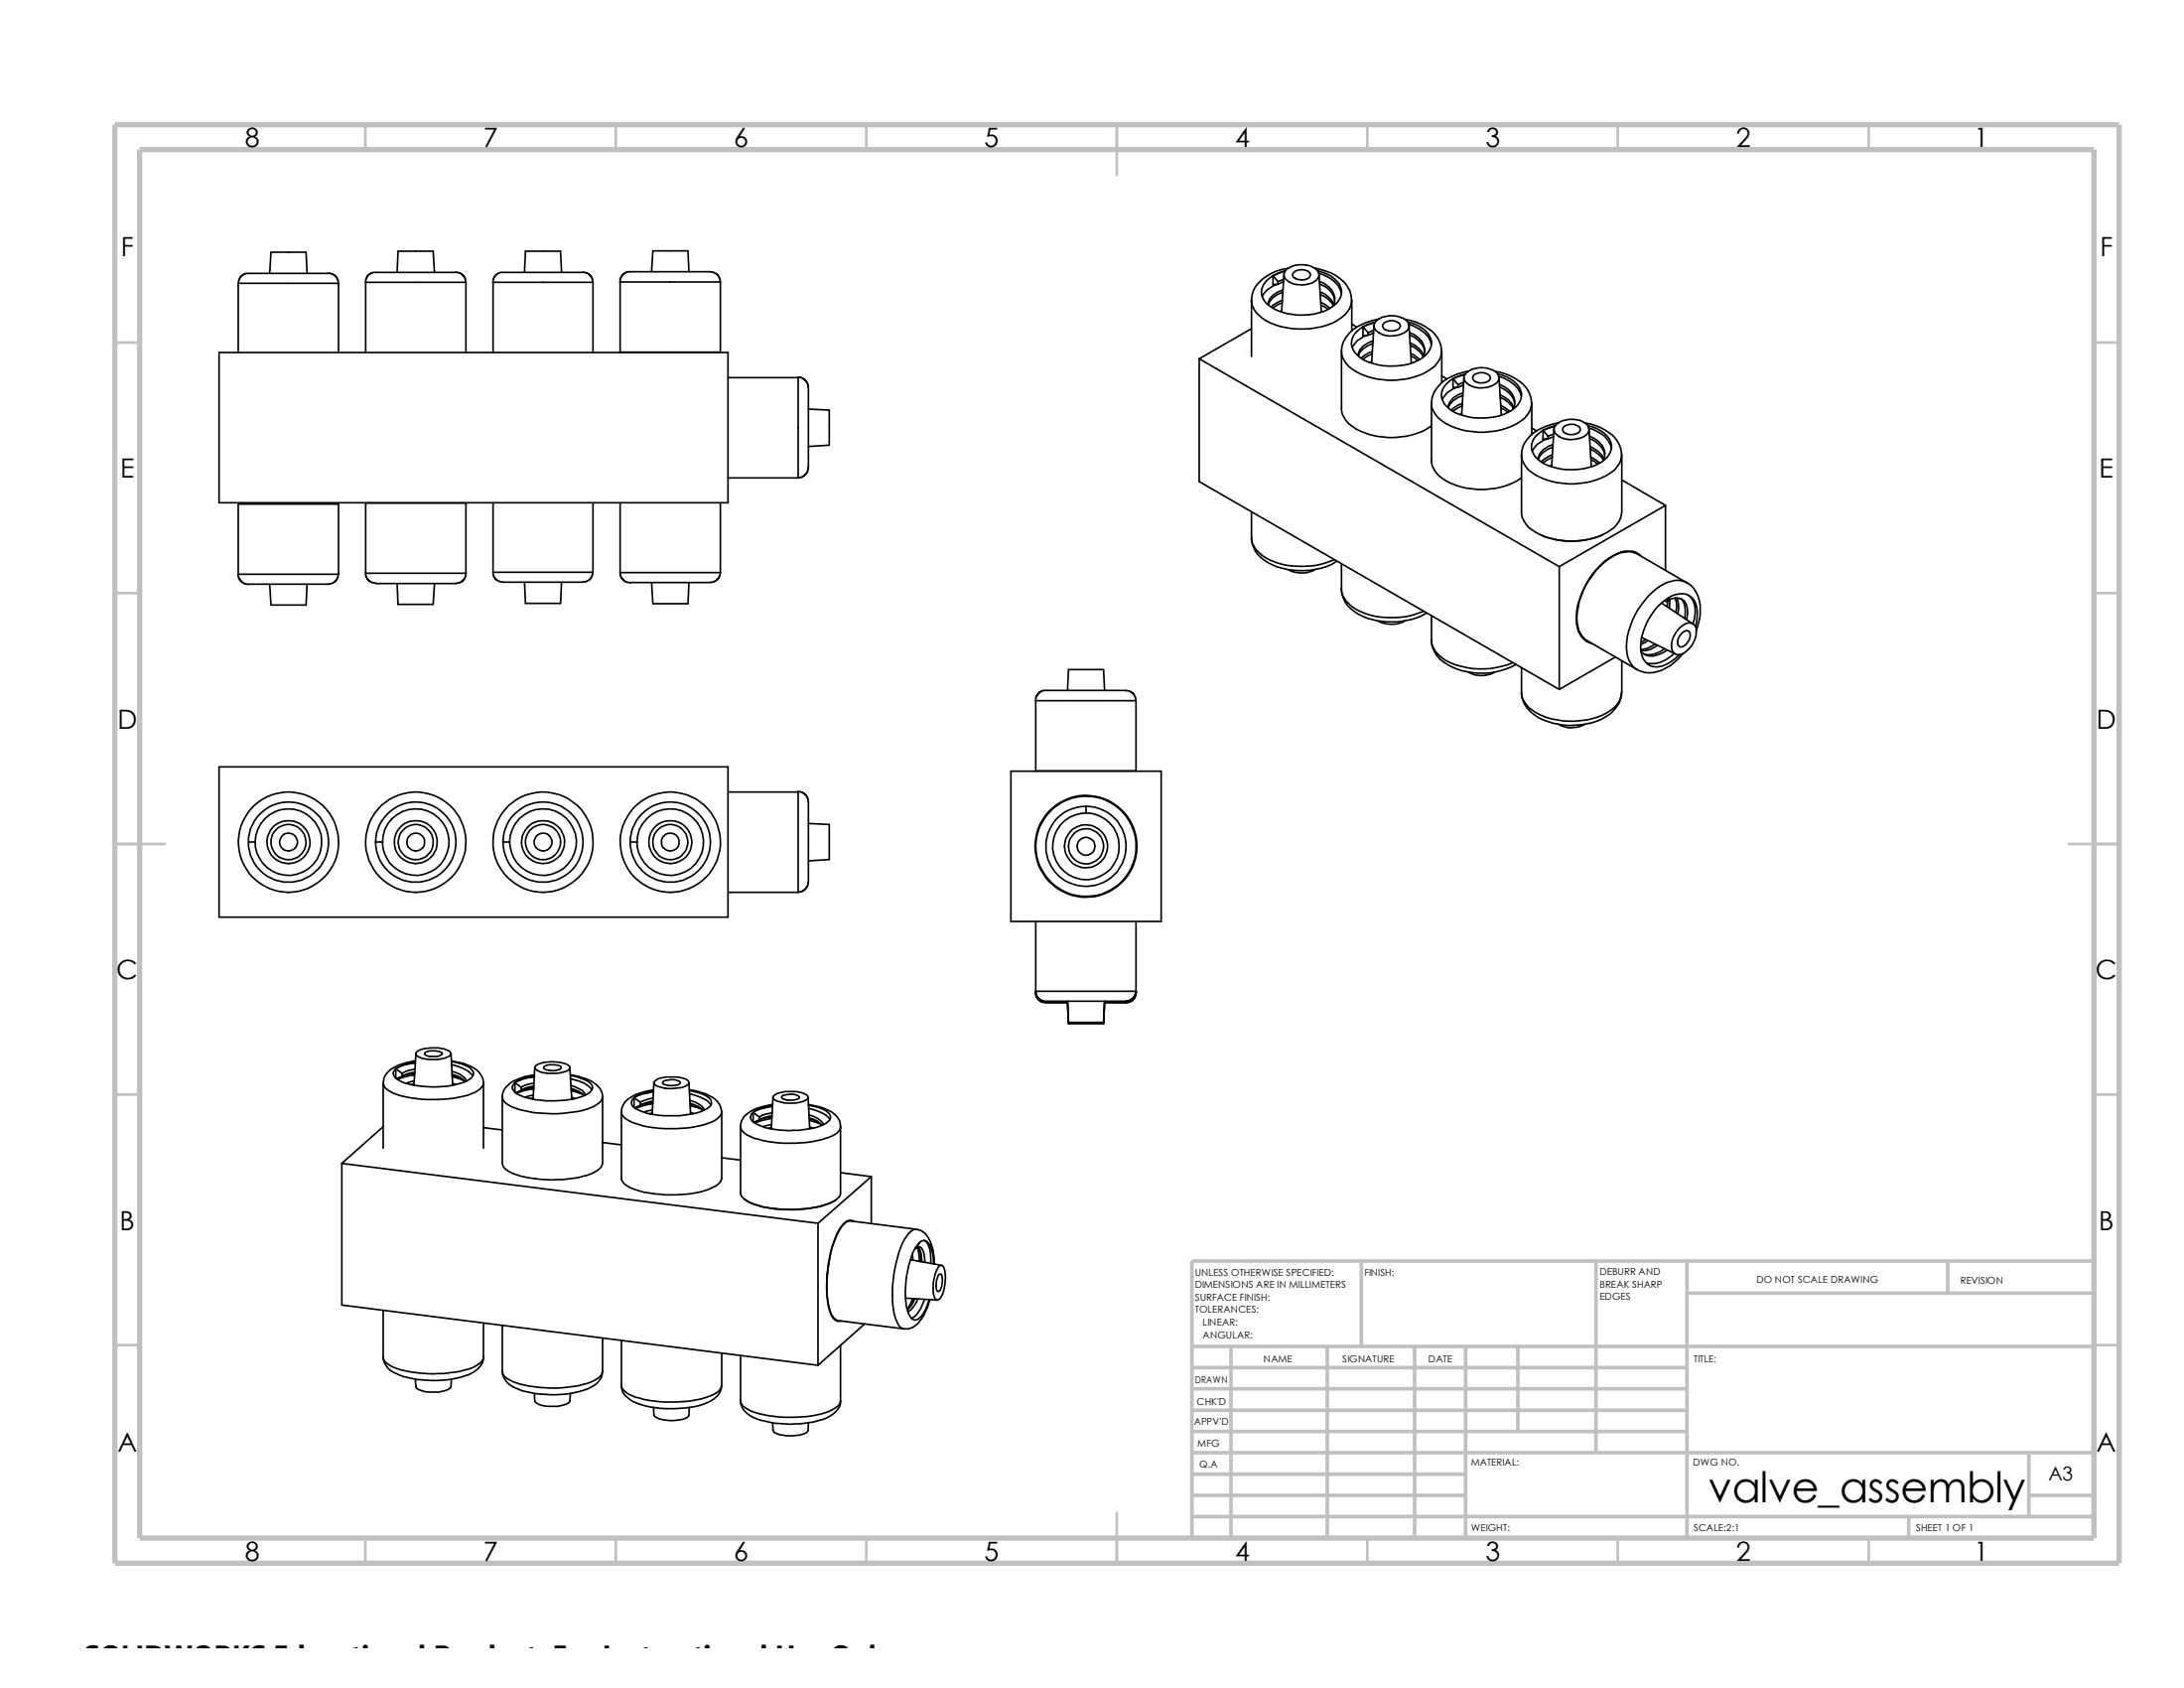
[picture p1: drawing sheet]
<svg xmlns="http://www.w3.org/2000/svg" width="279mm" height="216mm" viewBox="0 0 279 216" stroke-linecap="round" stroke-linejoin="round" font-family="sans-serif">
<g fill="none" stroke="#c0c0c0" stroke-width=".34">
<path d="M46.7 16v3.1M78.8 16v3.1M110.8 16v3.1M142.9 16v6.4M174.9 16v3.1M207 16v3.1M239.1 16v3.1M14.7 43.8h3.2M267.9 43.8h3.2M14.7 75.9h3.2M267.9 75.9h3.2M14.7 107.9h6.4"/>
<path d="M264.7 107.9h6.4M14.7 140h3.2M267.9 140h3.2M14.7 172h3.2M267.9 172h3.2M46.7 196.7v3.2M78.8 196.7v3.2M110.8 196.7v3.2M142.9 193.5v6.4M174.9 196.7v3.2M207 196.7v3.2M239.1 196.7v3.2"/>
</g>
<g fill="none" stroke="#c0c0c0" stroke-width=".47">
<path d="M152.5 172.2h115.4M152.5 177.6h63.3M152.5 174.9h63.3M157.5 172.2v24.5M169.8 172.2v24.5M174.2 161.3v10.9M181 172.2v24.5M187.5 172.2v24.5M194.2 172.2v10.9M204.2 161.3v24.5M215.8 161.3v35.4M215.8 165.4h52.1"/>
<path d="M249.2 161.3v4.1M267.9 161.3h-115.4v35.4M152.5 194h115.4M152.5 183.1h63.3M152.5 180.4h63.3M152.5 191.3h35M152.5 188.6h35M152.5 185.8h115.4M244.2 194v2.7M259.5 191.3h8.4M259.5 185.8v8.2"/>
</g>
<path d="M14.7 16h256.4v183.9h-256.4zM17.9 19.1h250v177.6h-250z" fill="none" stroke="#c0c0c0" stroke-width=".68" stroke-linecap="butt"/>
<g fill="none" stroke="#000" stroke-width=".21">
<path d="M30.5 36.2v8.9M30.5 36.2h12.8M34.5 35l.2-2.7h4.5l.1 2.7M42 34.9l.5 .1 .5 .4 .2 .4 .1 .4M42 35h-10.5l-.7 .4-.2 .4-.1 .4M43.3 36.2v8.9M50.8 34.8l.1-2.7h4.5l.2 2.7M58.3 34.8l.5 .1 .5 .4 .2 .3 .1 .5M58.3 34.8h-10.6l-.7 .5-.2 .3-.1 .5M59.6 36.1h-12.8v9M59.6 36.1v9M67.1 34.8l.1-2.7h4.5l.1 2.7"/>
<path d="M74.6 34.8h-10.6l-.7 .5-.2 .3-.1 .5M74.6 34.8l.4 .1 .6 .4 .2 .3 .1 .5M75.9 36.1v9M75.9 36.1h-12.8v9M79.3 36.1h12.9v8.9h-12.9zM83.4 34.8l.1-2.7h4.5l.1 2.7M92.2 36.1l-.1-.5-.2-.4-.6-.4h-.4h-10.6l-.5 .2-.3 .3-.2 .8M160.1 38.4v7.2M162.9 35.3l.6 .7M162.9 35.3v1.1h.6M163.4 36.4a2.83 2.83 0 0 0-1.9 1.5M163.5 36v.4"/>
<path d="M164 39.8h-.2M164 38.4l-1.1 .6-.3 .3M164 38.7l-.5 .2-.6 .5M164.1 37a4 4 0 0 0-1.7 1.2l-.1 .7M164.1 37.4a2.5 2.5 0 0 0-1.8 1.6M164.2 35.7l-.7 .3M164.2 36.1l-.7 .3M164.3 35.1l-.3 4.8M164.4 34.7l-1.5 .6M164.4 34.6l-1.5 .7M164.7 34.4a3.3 3.3 0 0 1 3.8 .1 .9 .9 0 0 1-.4 1.5 3.3 3.3 0 0 1-3.7-.4 .88 .88 0 0 1 .3-1.2zM164.8 34.3a6.2 6.2 0 0 0-4.3 2.6 2.76 2.76 0 0 0 1 3.8 9.9 9.9 0 0 0 9.5 .3 3.4 3.4 0 0 0 1.9-2.6v3.9"/>
<path d="M165.6 34.8a1.52 1.52 0 0 1 2 .2 .84 .84 0 0 1-1 .8 1.04 1.04 0 0 1-1.2-.7zM168.1 34.3a6 6 0 0 1 4.3 2.4 2.96 2.96 0 0 1 .5 1.7M168.6 34.6a4 4 0 0 1 2.9 2.1 2.1 2.1 0 0 1-1.2 2.6 7.8 7.8 0 0 1-6.8 .5 3 3 0 0 1-2.1-2.4 2.58 2.58 0 0 1 1.5-2.1M168.7 34.9a4.3 4.3 0 0 1 2.8 2.2l.1 .4M168.7 35.1l.3 4.8M168.8 36a2.98 2.98 0 0 1 2 2.1l-.1 .6-.2 .5M168.8 36.3a2.76 2.76 0 0 1 1.9 2.1M168.9 37.3a3 3 0 0 1 1.7 1.6M168.9 37.7a3 3 0 0 1 1.7 1.4M169 38.7l.5 .2 .6 .6M169 39l.8 .5M28 45.1h65.1v19.2h-65.1z"/>
<path d="M93.1 48.3h9v12.8M102.1 48.2l.6 .1 .5 .5 .2 .8v10.2l-.1 .6-.4 .5-.8 .2M103.4 52.3l2.7 .2v4.4l-2.7 .2M153.4 45.9l46.1 26.6M153.4 45.9v15.7l46.1 26.6M160.1 42l-6.7 3.9M171.6 44.9v7.3a3.2 3.2 0 0 0 1.9 2.7 9.7 9.7 0 0 0 9.6-.4M172.9 41.4l.7 .4M174.4 41.8l.6 .7M174.4 41.8v1.1h.6M174.9 42.9a2.83 2.83 0 0 0-1.9 1.5M175 42.5v.4"/>
<path d="M175.5 46.3l-.2 .1M175.6 45l-.6 .2-.8 .6M175.6 45.3l-1.2 .6M175.6 43.6a2.3 2.3 0 0 0-1.8 1.8M175.6 43.9a2.57 2.57 0 0 0-1.8 1.6M175.7 42.2l-.7 .3M175.7 42.6l-.7 .3M175.8 41.7l-.3 4.7M175.9 41.3l-1.5 .5M175.9 41.2l-1.5 .6M176 41.1a3.1 3.1 0 0 1 4 0 .89 .89 0 0 1-.3 1.4 3.1 3.1 0 0 1-3.8-.3 .77 .77 0 0 1 .1-1.1zM176.4 40.8a6.7 6.7 0 0 0-4.1 2.2 2.76 2.76 0 0 0 .7 4.2 9.5 9.5 0 0 0 10 0 2.87 2.87 0 0 0 1.4-2.3v4.1"/>
<path d="M177 41.4a1.48 1.48 0 0 1 2.1 .1 .64 .64 0 0 1-.7 .8 1.39 1.39 0 0 1-1.5-.5zM179.7 40.8a6.8 6.8 0 0 1 3.9 2 3.3 3.3 0 0 1 .8 2.1M180.1 41.2a3.6 3.6 0 0 1 3 2.4 2.56 2.56 0 0 1-1.7 2.5 8 8 0 0 1-7.4-.3 2.19 2.19 0 0 1-.9-2.7 3.3 3.3 0 0 1 1.3-1.3M180.2 41.5a5 5 0 0 1 2.5 1.6l.4 .9M180.3 41.7l.3 4.7M180.3 42.5a2.53 2.53 0 0 1 1.9 2.7l-.2 .5M180.3 42.8a2.96 2.96 0 0 1 1.9 2.1M180.4 43.9a3 3 0 0 1 1.7 1.5M180.4 44.2a3.5 3.5 0 0 1 1.7 1.4M180.5 45.2l1.1 .8M180.5 45.6l.5 .2 .4 .3M183.1 51.6v7.3a3.2 3.2 0 0 0 1.9 2.6 9.7 9.7 0 0 0 9.6-.4"/>
<path d="M184.4 48.1l.7 .4M185.9 48.4l.6 .8M185.9 48.4v1.2l.6-.1M186.4 49.5a2.83 2.83 0 0 0-1.9 1.6M186.5 49.2v.3M187 52.9l-.2 .1M187.1 51.6l-.6 .2-.8 .7M187.1 51.9l-1.2 .7M187.2 50.2a2.3 2.3 0 0 0-1.9 1.9M187.2 50.6a2.57 2.57 0 0 0-1.9 1.6M187.2 48.9l-.7 .3M187.2 49.2l-.7 .3"/>
<path d="M187.3 48.3l-.3 4.8M187.4 47.9l-1.5 .5M187.5 47.8l-1.6 .6M187.5 47.8a3.1 3.1 0 0 1 4-.1 .89 .89 0 0 1-.3 1.5 3.1 3.1 0 0 1-3.7-.4 .77 .77 0 0 1 0-1zM187.9 47.5a5.5 5.5 0 0 0-4.6 3 2.66 2.66 0 0 0 1.2 3.3 9.4 9.4 0 0 0 10.5-.3 2.91 2.91 0 0 0 1-1.9v4M188.6 47.9a1.5 1.5 0 0 1 2 .3 .64 .64 0 0 1-.7 .7 1.39 1.39 0 0 1-1.5-.4v-.2zM191.2 47.5a6.8 6.8 0 0 1 4 2 3.3 3.3 0 0 1 .7 2.1M191.6 47.8a3.6 3.6 0 0 1 3 2.5 2.56 2.56 0 0 1-1.7 2.4 8 8 0 0 1-7.4-.3 2.19 2.19 0 0 1-.9-2.6 3.3 3.3 0 0 1 1.3-1.4M191.7 48.1a3.7 3.7 0 0 1 2.9 2.6M191.8 48.3l.3 4.8M191.8 49.1a2.53 2.53 0 0 1 2 2.7l-.3 .6M191.9 49.5a2.96 2.96 0 0 1 1.9 2.1"/>
<path d="M191.9 50.5a3 3 0 0 1 1.7 1.6M191.9 50.8a3.5 3.5 0 0 1 1.7 1.4M192 51.9l.5 .2 .6 .5M192 52.2l.5 .2 .4 .3M196 54.7l.6 .4M197.4 55l.6 .8M197.4 55v1.2l.6-.1M197.9 56.1a2.83 2.83 0 0 0-1.9 1.6M198 55.8v.3M198.5 59.5l-.2 .1M198.6 58.2l-.6 .2-.8 .7M198.6 58.5l-1.2 .7"/>
<path d="M198.7 56.9a2.3 2.3 0 0 0-1.9 1.8M198.7 57.2a2.57 2.57 0 0 0-1.9 1.6M198.8 55.5l-.8 .3M198.8 55.8l-.8 .3M198.8 54.9l-.3 4.8M198.9 54.5l-1.5 .5M199 54.4l-1.6 .6M199 54.4a3.1 3.1 0 0 1 4-.1 .9 .9 0 0 1-.3 1.5 3.1 3.1 0 0 1-3.7-.4 .77 .77 0 0 1 0-1zM199.4 54.1a6.7 6.7 0 0 0-4.1 2.2 2.76 2.76 0 0 0 .7 4.2 9.4 9.4 0 0 0 10.5-.4 2.91 2.91 0 0 0 1-1.9v7.3a3.6 3.6 0 0 1-2.5 2.9 9.7 9.7 0 0 1-9-.6 2.96 2.96 0 0 1-1.4-2.3v-7.3M200.1 54.5a1.5 1.5 0 0 1 2 .3 .64 .64 0 0 1-.6 .7 1.39 1.39 0 0 1-1.6-.4v-.2zM202.7 54.1a6.8 6.8 0 0 1 4 2 3.3 3.3 0 0 1 .7 2.1M203.1 54.4a3.6 3.6 0 0 1 3.1 2.5 2.56 2.56 0 0 1-1.8 2.5 8 8 0 0 1-7.3-.4 2.19 2.19 0 0 1-1-2.6 3.3 3.3 0 0 1 1.3-1.4"/>
<path d="M203.2 54.7a4.3 4.3 0 0 1 2.8 2.2l.1 .4M203.3 54.9l.3 4.8M203.3 55.8a2.98 2.98 0 0 1 2 2.1v.5l-.2 .5M203.4 56.1a2.96 2.96 0 0 1 1.9 2.1M203.4 57.1a3 3 0 0 1 1.7 1.6M203.5 57.4a3.5 3.5 0 0 1 1.6 1.4M203.5 58.5l1.1 .7M203.5 58.8l.9 .6M30.5 73.4v.3l.2 .5 .5 .4 .6 .2M30.5 73.4h12.8M30.5 73.4v-8.9h12.8v8.9M34.5 74.7l.2 2.7h4.5l.1-2.7"/>
<path d="M43.3 73.4l-.1 .5-.2 .4-.5 .3-.5 .1h-10.2M46.8 64.3h12.8v9h-12.8zM46.8 73.3v.4l.3 .5 .5 .3 .4 .1M50.8 74.6l.1 2.7h4.5l.2-2.7M59.6 73.3l-.1 .6-.4 .5-.8 .2h-10.3M63.1 73.2v.4l.4 .6 .4 .2 .4 .1h10.3l.4-.1 .4-.3 .4-.5 .1-.4M63.1 73.2h12.8M63.1 64.3v8.9M67.1 74.5l.1 2.7h4.5l.1-2.7M75.9 64.3v8.9M79.3 64.3v8.9M79.3 73.2v.3l.2 .5 .6 .4 .5 .1"/>
<path d="M79.3 73.2h12.9M83.4 74.5l.1 2.7h4.5l.1-2.7M92.2 73.2l-.1 .5-.2 .3-.6 .4-.4 .1h-10.2M92.2 64.3v8.9M93.1 61.1h9M160.1 65.4v3.3M160.1 68.7a3.6 3.6 0 0 0 2.1 3.3 9.3 9.3 0 0 0 8.8-.2M160.1 68.7a3.2 3.2 0 0 0 1.9 2.7 10.4 10.4 0 0 0 8.7 .2M164.8 72.9a3.6 3.6 0 0 0 3.4 0M171.6 72.1v3.2M171.6 75.3a3.6 3.6 0 0 0 2.1 3.2 9.4 9.4 0 0 0 8.8-.1M171.6 75.3a3.2 3.2 0 0 0 1.9 2.6 10.4 10.4 0 0 0 8.6 .3"/>
<path d="M176.3 79.4a3.5 3.5 0 0 0 3.4 0M183.1 78.7v3.2M197.1 68.4a10 10 0 0 0 7.9 0M199.5 72.5v15.7M201.8 77.6h.1M203.8 73.5l-.1 .1M207.5 70.6v.1M207.5 61.4l5.6 3.2M210.1 71.2a2.48 2.48 0 0 0-3.1-.4 9.6 9.6 0 0 0-5.3 7.3 4.2 4.2 0 0 0 .9 3.6l.3 .3 .7 .3M212.6 77.1l4 2.7M212.9 76.8l.2 .1M213.1 64.6l-13.6 7.9"/>
<path d="M213.1 64.6v8.3M213.1 76.9a1.62 1.62 0 0 1 2.6 .4 3.3 3.3 0 0 1 .1 1.9M213.4 76.8l-.1 .8M213.5 76.4a8 8 0 0 0-3.6 6.4 2.21 2.21 0 0 0 2 2.5 4.5 4.5 0 0 0 2.9-1.6M213.5 76.4l-.4 .5M213.5 76.4a2.43 2.43 0 0 1 3 .1 3.3 3.3 0 0 1 .6 2.7l-.2 1M213.6 76.7v1.1M214.3 76.5a2.55 2.55 0 0 1 .1 1.8M214.5 76.5a3.1 3.1 0 0 1 .2 2M215 76.6a2.62 2.62 0 0 1 .5 2.5M215.8 74.5l-6.3-3.6a3.5 3.5 0 0 0-3.8 .6 9.7 9.7 0 0 0-3.9 8.1 2.99 2.99 0 0 0 1.3 2.4l6.3 3.6M215.8 74.5a3.7 3.7 0 0 1 1.7 3.5 7.7 7.7 0 0 1-.5 2.7"/>
<path d="M215.8 74.5a2.72 2.72 0 0 0-2.7 0 9.7 9.7 0 0 0-5 8.8 2.99 2.99 0 0 0 1.3 2.3M215.9 76.1a2.39 2.39 0 0 1 1 2.1l-.3 1.6M28 98.1h65.1v19.2h-65.1zM129.3 98.6h19.2v19.3h-19.2zM132.5 89.6l.2-.8 .3-.3 .5-.2h10.6l.4 .1 .5 .4 .2 .4 .1 .4M132.5 98.6h12.8M136.6 88.3l.1-2.7h4.5l.1 2.7M145.3 89.6v9M145.3 89.6h-12.8v9M183.1 81.9a3.6 3.6 0 0 0 2.2 3.1 9.2 9.2 0 0 0 8.6 0M183.1 81.9a3.2 3.2 0 0 0 1.9 2.6 10.2 10.2 0 0 0 8.5 .3M187.8 86a3.5 3.5 0 0 0 3.4 0"/>
<path d="M194.6 85.4v3.2M194.6 88.6a3.8 3.8 0 0 0 2.2 3.2 9.2 9.2 0 0 0 8.6-.1 3.8 3.8 0 0 0 2-3.1M199.3 92.6a3.4 3.4 0 0 0 3.4 .1M202 80.9l.2 .3M202.4 81.5h.2M206.7 84l-7.2 4.2M207.5 84.5l-.1 4.2a3.1 3.1 0 0 1-1.8 2.4 9.8 9.8 0 0 1-9.6-.3 2.87 2.87 0 0 1-1.4-2.2M210 81.5l4.3 2.2M210.5 81.8l-.5 .3M210.8 81.9l-.9 .5M211.8 82.4a3.4 3.4 0 0 1-1.9 .7M212 82.5a2.96 2.96 0 0 1-2 .7"/>
<path d="M212.9 83a2.99 2.99 0 0 1-2.7 .6M213.3 83.1a3.3 3.3 0 0 1-2.8 .7l-.5-.4M214.2 83.6a3.6 3.6 0 0 1-3.5 1.2M214.9 80.3a1.31 1.31 0 0 1 1.9-.3 3 3 0 0 1-1.6 3.7 .95 .95 0 0 1-1-.1 .95 .95 0 0 1-.4-1 3.5 3.5 0 0 1 1.1-2.3zM215.3 80.9a.56 .56 0 0 1 .8-.1 .56 .56 0 0 1 .1 .7l-.1 .3a1.22 1.22 0 0 1-1.2 .9 .68 .68 0 0 1-.3-.8l.3-.6zM215.3 83.6a6.1 6.1 0 0 1-4.3 2.5l-.5-.1-1.1-.4M31.8 107.7h.8M48 107.7h.9M64.3 107.7h.9M80.6 107.7h.9M93.1 101.3h9v12.8M93.1 114.1h9"/>
<path d="M102.1 101.2l.6 .1 .5 .5 .2 .8v10.2l-.1 .6-.4 .5-.8 .2M103.4 105.3l2.7 .2v4.4l-2.7 .2M132.5 117.9v9.1M136 102.4v.1M136 114h.1M138.9 103.1v.9M141.9 102.4v.1M141.9 114h.1M145.3 117.9l.1 9.1-.3 .7-.3 .3-.4 .2-3.1 .1-.1 2.6h-4.5l-.1-2.8M49 138.5v8.4M49 138.5a1.35 1.35 0 0 0 .9 1.1 13.5 13.5 0 0 0 6.8 1 10 10 0 0 0 4.4-1.1 1.44 1.44 0 0 0 .7-1M50.6 136.7l.8 .6"/>
<path d="M50.6 136.7v1.2M51.4 137.7l-.7 .3M51.4 137.3v.4M53 138.6l-.4 .1M53 138.3l-1.1 .3M53 137.5a5.3 5.3 0 0 0-2.1 .6M53 137.3l-1.5 .3M53 137.1l-1.2 .4-.4 .2M53.1 136.7l-.8 .2-.9 .4M53.1 135.8l-.5 .1a4.5 4.5 0 0 0-2 .8M53.1 136a5.5 5.5 0 0 0-2.5 .7M53.1 135.7a7.1 7.1 0 0 0-3.4 1.3 1.94 1.94 0 0 0-.7 1.5"/>
<path d="M53.2 134.7l-.2 4.1M53.3 134.5a4.3 4.3 0 0 1 3.1-.4l.4 .1a1.08 1.08 0 0 1 .9 .6 2.05 2.05 0 0 1-1.8 .7 3.7 3.7 0 0 1-2.6-.5l-.1-.3zM54.3 134.7a2.41 2.41 0 0 1 2.3 0 .34 .34 0 0 1-.4 .3 2.15 2.15 0 0 1-1.9-.2zM57.7 134.7l.2 4.1M57.7 135.7a6.5 6.5 0 0 1 3.6 1.5 2.12 2.12 0 0 1 .5 1.3M57.7 135.8l1.4 .3a2.37 2.37 0 0 1 1.4 1 1.16 1.16 0 0 1-.9 1.2 12.6 12.6 0 0 1-8.2 0 1.71 1.71 0 0 1-1.1-1l.3-.6M57.7 136.2a4 4 0 0 1 2.8 1.4M57.8 137.7l1.6 .6M57.8 137a3.1 3.1 0 0 1 1.8 1v.3M57.8 137.5l1 .3M57.8 137.4a2.72 2.72 0 0 1 1.7 .9M57.9 138.6l.4 .1"/>
<path d="M61.8 138.5v8.4M65.9 138.5l.8 .6M65.9 138.5v1.2M66.7 139.4l-.7 .4M66.7 139.1v.3M68.3 139.3a5.3 5.3 0 0 0-2.2 .6M68.3 139.1l-1.5 .3M68.3 138.9a3.7 3.7 0 0 0-1.6 .5M68.3 138.6a3.6 3.6 0 0 0-1.6 .5M68.4 137.5a6.1 6.1 0 0 0-3.5 1.4 1.76 1.76 0 0 0-.6 1.4M68.4 137.6l-1 .2-1.5 .7M68.4 137.8a5.5 5.5 0 0 0-2.5 .7"/>
<path d="M68.4 136.5l-.2 4.1M68.5 136.3a4.6 4.6 0 0 1 4.3 0 .33 .33 0 0 1-.1 .6 5.1 5.1 0 0 1-4 0l-.2-.3zM69.6 136.5a2.27 2.27 0 0 1 2.2 0v.2a2.05 2.05 0 0 1-2.2-.1zM72.9 136.5l.3 4.1M73 137.5a5.5 5.5 0 0 1 3.8 1.7l.2 .7 .1 .4M73 138a3.8 3.8 0 0 1 2.7 1.4M73 137.6l1.3 .3a1.83 1.83 0 0 1 1.5 1.2 1.63 1.63 0 0 1-1.3 1.2 12.9 12.9 0 0 1-7.9-.2 1.48 1.48 0 0 1-1.1-1l.4-.6M73 138.8a3.9 3.9 0 0 1 1.8 1l.1 .2M73.1 139.5l1.5 .5M73.1 139.3l1 .3M73.1 139.2a3.5 3.5 0 0 1 1.6 .9M83.6 139.4a6.3 6.3 0 0 0-3.7 1.7 1.97 1.97 0 0 0-.4 1.1"/>
<path d="M83.6 139.5l-1.5 .4-.7 .3-.3 .2M83.6 139.7a5.7 5.7 0 0 0-2.5 .7M83.7 138.5l-.3 4M83.8 138.3a4.5 4.5 0 0 1 3.4-.4 .94 .94 0 0 1 .9 .6 1.48 1.48 0 0 1-1.3 .6 4.1 4.1 0 0 1-3.1-.4v-.2zM84.9 138.3a2.35 2.35 0 0 1 2.1 .1v.1a1.21 1.21 0 0 1-1.2 .4h-.3a.96 .96 0 0 1-.7-.4zM88.1 138.5l.2 4M88.2 139.4a5.7 5.7 0 0 1 3.6 1.5 1.83 1.83 0 0 1 .5 1.3M88.2 139.5l1.4 .3 .7 .4a1 1 0 0 1 .7 1 4 4 0 0 1-2.9 1.3 12.3 12.3 0 0 1-6.3-.5 1.37 1.37 0 0 1-1-.9l.1-.5 .2-.2M88.2 139.9a7 7 0 0 1 2.3 .9l.4 .5M132.5 127v.3l.2 .4 .3 .3 .5 .2 3.1 .1M132.5 127h.1M132.5 126.9v.3l.2 .4 .5 .5 .6 .1"/>
<path d="M133.8 128.1h10.3l.4-.1 .5-.4 .2-.4 .1-.4h-12.8v.3l.2 .5 .5 .4 .6 .1M133.8 128.1h2.7M136.7 130.8h4.5M141.3 128.1l-.1 2.8h-4.5M145.4 126.9h-.1v.3l-.3 .5-.6 .4h-3.1M43.7 148.8v18.1l60.9 7.7M43.7 148.8l60.9 7.7M49 144.1l-5.3 4.7M61.8 144.2l2.5 .3M64.3 140.3v8.5a1.64 1.64 0 0 0 1.3 1.3 15.9 15.9 0 0 0 10 .1l.4-.3a1.5 1.5 0 0 0 1.1-1.1v-8.5M68.2 140.5h-.3M68.2 140.1l-1 .2"/>
<path d="M73.1 140.4l.4 .1M77.1 140.3v.1a2.14 2.14 0 0 1-1.5 1.3 15.9 15.9 0 0 1-10-.1 1.64 1.64 0 0 1-1.3-1.3M77.1 146.1l2.4 .3M79.5 142.2a1.25 1.25 0 0 0 .9 1.1 14.4 14.4 0 0 0 8.1 .9l1.8-.4a2.57 2.57 0 0 0 2-1.5v8.4a2.14 2.14 0 0 1-1.5 1.4 16 16 0 0 1-10-.1l-.4-.2a1.41 1.41 0 0 1-.9-1.1zM81.1 140.4l.8 .6M81.1 140.4v1.2M81.9 141.4l-.7 .3M81.9 141v.4M83.4 142.4l-.3 .1M83.5 142l-1.1 .2M83.5 141.2l-.6 .1-1.5 .5M83.5 141l-1.5 .3"/>
<path d="M83.5 140.8l-.7 .2-.9 .4M83.6 140.5l-.8 .1-.9 .4M88.3 140.8a2.7 2.7 0 0 1 1.8 1.2M88.3 141.4l1.6 .5M88.3 141.2l1 .3M88.3 141.1a3.5 3.5 0 0 1 1.7 .9M88.3 142.3l.5 .1M92.3 148.1l2.4 .3M94.7 144.1v8.5a1.25 1.25 0 0 0 .9 1 14.3 14.3 0 0 0 8.2 .9l1.7-.4a2.82 2.82 0 0 0 2-1.2v-8.8M94.7 144.1a1.7 1.7 0 0 0 1.3 1.3 15.8 15.8 0 0 0 10.5-.1 1.41 1.41 0 0 0 1-1.2M95.3 153.4a9.6 9.6 0 0 0 4.9 1.3 15.8 15.8 0 0 0 5.8-.7l1-.6M96.4 142.3l.8 .6"/>
<path d="M96.4 142.3v1.2M97.2 143.2l-.8 .4M97.2 142.9v.3M98.7 143.8l-1.1 .3M98.7 144.2l-.4 .1M98.7 143l-1.3 .3-.8 .3M98.8 142.3l-1.3 .4-.3 .2M98.8 142.9l-1.6 .3M98.8 142.7l-.8 .2-.8 .3M98.8 141.5a5.7 5.7 0 0 0-2.4 .8M98.8 141.4l-1.5 .3-.9 .6M98.8 141.3a6.3 6.3 0 0 0-3.7 1.6 1.97 1.97 0 0 0-.4 1.2"/>
<path d="M98.9 140.3l-.2 4.1M98.9 140.3a3.1 3.1 0 0 1 2.4-.7l.8 .1 .7 .1a.57 .57 0 0 1 .5 .7 4.2 4.2 0 0 1-3.7 .4 .73 .73 0 0 1-.7-.6zM99.2 154.6h.1M100.1 140.2a2.06 2.06 0 0 1 2.2 .1 1.21 1.21 0 0 1-1.3 .4h-.3l-.6-.2-.1-.1zM103.4 140.3l.2 4.1M103.4 141.3a6.4 6.4 0 0 1 3.6 1.4 1.83 1.83 0 0 1 .5 1.4M103.4 141.4l1.4 .3a1.78 1.78 0 0 1 1.5 1.2 .89 .89 0 0 1-.6 .8 9.7 9.7 0 0 1-4.8 .9 8.8 8.8 0 0 1-4.5-1 .74 .74 0 0 1 0-1.3M103.5 141.8a4 4 0 0 1 2.6 1.4M103.5 142.6a2.7 2.7 0 0 1 1.9 1.2M103.5 143a3.4 3.4 0 0 1 1.7 .9M103.5 143.3l1.6 .5M103.5 143.1l1 .3"/>
<path d="M103.6 144.1l.4 .2M104.6 156.5v18.1M107.5 150l4 .5M109.2 156.2a.98 .98 0 0 0-1.3 .4 11.1 11.1 0 0 0-2 5.5 13.6 13.6 0 0 0 .3 5.6 1.39 1.39 0 0 0 1.2 1.3h.2M111.5 150.5l-6.9 6M111.5 150.5v6M117.1 159.7h.1M117.2 159.7l.2-.2h.2a1.48 1.48 0 0 1 .7 1.3v.7M117.2 157.2l-8.4-1a2.01 2.01 0 0 0-1.5 1.3 16.1 16.1 0 0 0-1.2 10 1.73 1.73 0 0 0 1.1 1.4l8.5 1.1M117.3 157.2a1.46 1.46 0 0 0-1.3 1 11.9 11.9 0 0 0-1.7 5.3 10.5 10.5 0 0 0 .6 5.8 1.01 1.01 0 0 0 .8 .7M117.3 157.3a2.09 2.09 0 0 1 1.7 1.4 8.8 8.8 0 0 1 .5 3M117.6 158.9a.71 .71 0 0 1 1.3 .2l.4 1.1 .1 1.5"/>
<path d="M117.6 158.9l-.2 .3a9.4 9.4 0 0 0-1.5 4.6 8.6 8.6 0 0 0 .5 4.6 .78 .78 0 0 0 .7 .4 .78 .78 0 0 0 .8-.4l.6-1.2 .4-1M117.6 159.8l.2 1.6M117.6 158.9l-.4 .8M118.2 158.7a1.13 1.13 0 0 1 .7 .9l.1 .7 .1 1.3M49 173.6a2.58 2.58 0 0 0 2.1 2.3 13.2 13.2 0 0 0 9.4-.3 2.44 2.44 0 0 0 1.3-2M49 173.6a1.35 1.35 0 0 0 .9 1.1 14.1 14.1 0 0 0 6.8 1l.7-.1a6.9 6.9 0 0 0 4.2-1.5l.2-.2v-.3M49 167.6v6M53.1 176.4l.1 .9a.6 .6 0 0 0 .6 .5 5 5 0 0 0 3.8-.3l.1-.2v-.9M61.8 169.2v4.4M64.3 169.5v5.9M64.3 175.4a2.58 2.58 0 0 0 2 2.3 13.8 13.8 0 0 0 8.9-.1 2.61 2.61 0 0 0 1.9-2.2M64.3 175.4a1.64 1.64 0 0 0 1.3 1.3 15.9 15.9 0 0 0 10 .1l.4-.2a1.5 1.5 0 0 0 1.1-1.2"/>
<path d="M68.4 178.2l.1 1.1a3.1 3.1 0 0 0 2.4 .6l1.2-.2a.92 .92 0 0 0 .8-.5l.1-1M77.1 171.2v4.2M79.5 171.4v5.8M79.5 177.2a2.6 2.6 0 0 0 2 2.3 14.2 14.2 0 0 0 9-.1 2.38 2.38 0 0 0 1.8-2.2M92.3 173.1v4.1a1.94 1.94 0 0 1-1.5 1.4 16 16 0 0 1-10-.1l-.4-.2a1.57 1.57 0 0 1-.9-1.1M94.7 173.4v5.8M94.7 179.2a2.4 2.4 0 0 0 1.6 2.1 13.6 13.6 0 0 0 9.4 .1 2.5 2.5 0 0 0 1.8-2.2M94.7 179.2a1.32 1.32 0 0 0 1 1.1 13.3 13.3 0 0 0 6.8 .9 8.4 8.4 0 0 0 4.6-1.3 .91 .91 0 0 0 .4-.7M105.8 163.2v.1M105.8 163.3v.6M105.9 162.7l-.1 .5M106 161.4v.4"/>
<path d="M106.8 168.7h.1M107.5 172v7.2M110.6 169.3l-6 5.3M115.8 166l4.1 .3M115.9 166v.1M116.5 161.1l3.9 .7M116.7 160.4l.1 .8M116.8 166.1l-.7 1.4M116.9 166.1l-.4 .9M117.1 166.1a3.3 3.3 0 0 1-1 1.4M117.4 166.1a3.1 3.1 0 0 1-1.2 1.7M117.6 161.3l-.2-1.8a1.56 1.56 0 0 1 .5 1.3v.6"/>
<path d="M118.3 166.2a5.4 5.4 0 0 1-1.3 2.2l-.4 .2M119 166.2a5.9 5.9 0 0 1-1.9 3.3 2 2 0 0 1-1.4 .5M120.1 163.1l.2-.2a1.48 1.48 0 0 1 .2 1.6 .69 .69 0 0 1-.5 .7 2.27 2.27 0 0 1 .1-2.1zM120.1 162a.37 .37 0 0 1 .6 0 5.2 5.2 0 0 1-.4 4.1l-.3 .2a.49 .49 0 0 1-.5-.5 5.3 5.3 0 0 1 .6-3.8zM83.6 180l.1 1a1.55 1.55 0 0 0 1.2 .6 4.9 4.9 0 0 0 3.2-.4v-.2l.1-1M98.8 182l.1 .9a1.3 1.3 0 0 0 1.3 .7 4.9 4.9 0 0 0 3.1-.5l.1-.1v-1"/>
<circle cx="36.9" cy="107.7" r="2.75"/>
<circle cx="36.9" cy="107.7" r="4.3"/>
<circle cx="36.9" cy="107.7" r="5.1"/>
<circle cx="36.9" cy="107.7" r="2.24"/>
<circle cx="36.9" cy="107.7" r="1.13"/>
<circle cx="36.9" cy="107.7" r="6.4"/>
<circle cx="53.2" cy="107.7" r="5.1"/>
<circle cx="53.2" cy="107.7" r="4.3"/>
<circle cx="53.2" cy="107.7" r="6.4"/>
<circle cx="53.2" cy="107.7" r="1.14"/>
<circle cx="53.2" cy="107.7" r="2.75"/>
<circle cx="53.2" cy="107.7" r="2.24"/>
<circle cx="69.5" cy="107.7" r="4.3"/>
<circle cx="69.5" cy="107.7" r="2.24"/>
<circle cx="69.5" cy="107.7" r="5.1"/>
<circle cx="69.5" cy="107.7" r="1.13"/>
<circle cx="69.5" cy="107.7" r="6.4"/>
<circle cx="69.5" cy="107.7" r="2.73"/>
<circle cx="85.7" cy="107.7" r="1.14"/>
<circle cx="85.7" cy="107.7" r="2.75"/>
<circle cx="85.8" cy="107.7" r="4.3"/>
<circle cx="85.8" cy="107.7" r="5.1"/>
<circle cx="85.8" cy="107.7" r="2.24"/>
<circle cx="85.8" cy="107.7" r="6.4"/>
<circle cx="138.9" cy="108.2" r="5.1"/>
<circle cx="138.9" cy="108.2" r="2.73"/>
<circle cx="138.9" cy="108.2" r="6.4"/>
<circle cx="138.9" cy="108.2" r="1.13"/>
<circle cx="138.9" cy="108.2" r="4.3"/>
<circle cx="138.9" cy="108.2" r="2.24"/>
<circle cx="138.9" cy="108.2" r="6.5"/>
</g>
<path d="M10.8 209.2h104.1v1.6h-104.1z" fill="#fff"/>
<text font-size="5.4" x="218.6" y="192.1">valve_assembly</text>
<text font-size="3.6" x="10.8" y="213">SOLIDWORKS Educational Product. For Instructional Use Only.</text>
<g font-size="3.4">
<text x="31.4" y="18.8">8</text>
<text x="61.8" y="18.8">7</text>
<text x="93.9" y="18.8">6</text>
<text x="125.9" y="18.8">5</text>
<text x="158" y="18.8">4</text>
<text x="190" y="18.8">3</text>
<text x="222.1" y="18.8">2</text>
<text x="252.5" y="18.8">1</text>
<text x="15.5" y="32.8">F</text>
<text x="268.7" y="32.8">F</text>
<text x="15.4" y="61.1">E</text>
<text x="268.6" y="61.1">E</text>
<text x="15" y="93.2">D</text>
<text x="268.2" y="93.2">D</text>
<text x="14.9" y="125.3">C</text>
<text x="268.1" y="125.3">C</text>
<text x="15.3" y="157.3">B</text>
<text x="268.5" y="157.3">B</text>
<text x="15" y="185.7">A</text>
<text x="268.2" y="185.7">A</text>
<text x="31.4" y="199.6">8</text>
<text x="61.8" y="199.6">7</text>
<text x="93.9" y="199.6">6</text>
<text x="125.9" y="199.6">5</text>
<text x="158" y="199.6">4</text>
<text x="190" y="199.6">3</text>
<text x="222.1" y="199.6">2</text>
<text x="252.5" y="199.6">1</text>
</g>
<text font-size="2.5" x="262" y="189.4">A3</text>
<g font-size="1.2">
<text x="152.9" y="167.9">TOLERANCES:</text>
<text x="152.9" y="163.2">UNLESS OTHERWISE SPECIFIED:</text>
<text x="152.9" y="164.7">DIMENSIONS ARE IN MILLIMETERS</text>
<text x="152.9" y="166.3">SURFACE FINISH:</text>
<text x="174.5" y="163.2">FINISH:</text>
<text x="204.6" y="166.3">EDGES</text>
<text x="204.6" y="163.1">DEBURR AND</text>
<text x="204.6" y="164.7">BREAK SHARP</text>
<text x="224.7" y="164">DO NOT SCALE DRAWING</text>
<text x="250.8" y="164.2">REVISION</text>
<text x="153.9" y="169.5">LINEAR:</text>
<text x="153.9" y="171.2">ANGULAR:</text>
<text x="152.9" y="177">DRAWN</text>
<text x="153.1" y="179.7">CHK'D</text>
<text x="161.7" y="174.3">NAME</text>
<text x="171.7" y="174.2">SIGNATURE</text>
<text x="182.8" y="174.2">DATE</text>
<text x="216.7" y="174.2">TITLE:</text>
<text x="152.7" y="182.3">APPV'D</text>
<text x="153.2" y="185.1">MFG</text>
<text x="153.5" y="187.7">Q.A</text>
<text x="188.2" y="187.5">MATERIAL:</text>
<text x="216.6" y="187.5">DWG NO.</text>
<text x="188.2" y="195.8">WEIGHT:</text>
<text x="216.7" y="195.8">SCALE:2:1</text>
<text x="245.1" y="195.8">SHEET 1 OF 1</text>
</g>
</svg>
